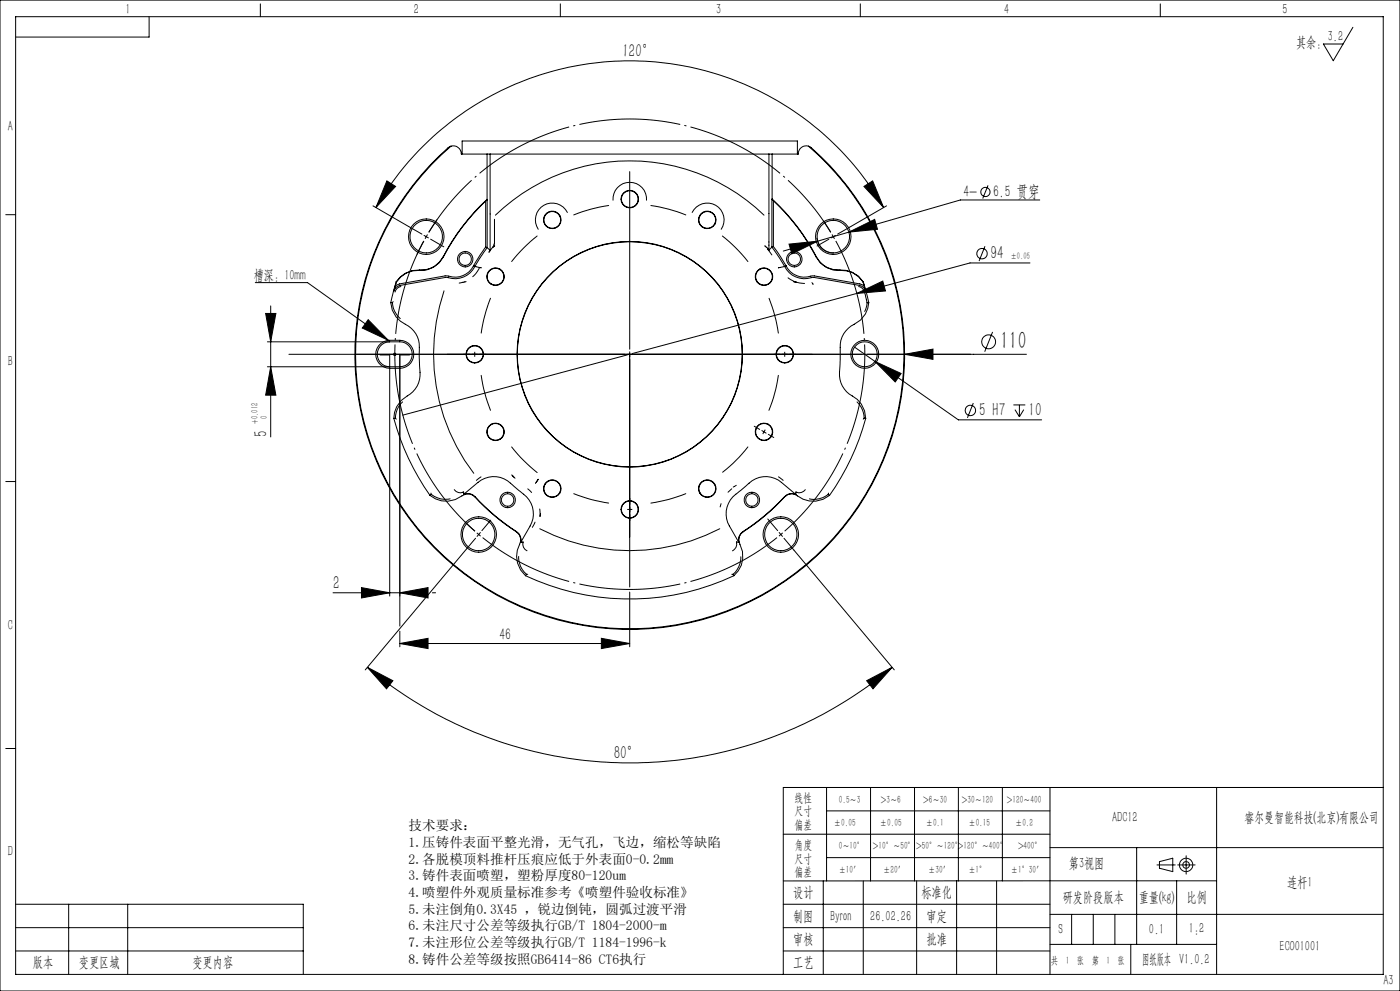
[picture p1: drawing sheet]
<svg xmlns="http://www.w3.org/2000/svg" width="420mm" height="297mm" viewBox="0 0 420 297" stroke-linecap="round" stroke-linejoin="round" font-family="sans-serif">
<g fill="none" stroke="#000" stroke-width=".3">
<path d="M0 0h420v297h-420zM4.7 5h410.3v287h-410.3zM44.7 5v6.1h-40M78.1 1.2v3.8M168.1 1.2v3.8M258.1 1.2v3.8M348.1 1.2v3.8M405.9 8.2l-5.9 10-3-5h5.9M116.1 54.2l2.6 1.7-5.9 6.3zM135.3 43.8a2.44 2.44 0 0 1 3.1 2.4h101.1a2.38 2.38 0 0 1 3-2.4M135.3 43.8l-.9 .5M135.3 43.8a82.3 82.3 0 0 0-6 119.1 82.3 82.3 0 0 0 119.2 0 82.3 82.3 0 0 0-6-119.1"/>
<path d="M138.6 46.2v-3.9h100.6v3.9M146.1 59.8a63.1 63.1 0 0 0-13.2 17.2 7.3 7.3 0 0 1-7 3.9 7.9 7.9 0 0 0-7 3.6M146.1 59.8l.1 .1M146.1 46.2v13.6M146.2 59.9l-.5 .4M146.2 59.9v14.3M147 46.2v28.9M188.9 51.4v53.3M230.7 46.2v28.8M231.6 59.8l.4 .3M231.6 59.8v14.2M231.6 59.7a62.3 62.3 0 0 1 13.3 17.3 7.3 7.3 0 0 0 7.1 3.9 7.7 7.7 0 0 1 7 3.6"/>
<path d="M231.6 59.7v.1M231.6 46.2v13.5M242.5 43.8l.5 .2a82.5 82.5 0 0 1 5.6 119 82.5 82.5 0 0 1-119.1 .3 82.5 82.5 0 0 1 4.9-119M259.2 55.9l2.6-1.7 3.3 8zM296.4 55.6l-1.6 3.9M311.9 59.9h-23.8l-53.1 15.3M1.7 64.3h3M111.9 61.7l14.7 8.5M112.8 62.2a87.9 87.9 0 0 1 152.3 0M127.1 72.2l-2 4.1M127.2 70.6l.7 .3M127.9 70.9l-.4 .7"/>
<path d="M127.9 70.9l.6 .4M128.2 70.3l-.3 .6M129.2 71.7l3.9 2.3M131.1 65.8l-2.5 3.8M142.1 79.7a6.4 6.4 0 0 1-8.1 3l-14.1 2.4-1.3 .6M142.1 79.6v.1M142.1 79.6l.4 .3M142.1 79.7l.4 .2M142.5 79.9a6.7 6.7 0 0 1-8.4 3.2l-14.1 2.4a2.35 2.35 0 0 0-1.8 1.7l.4-1.5M142.5 79.9h.1M142.5 79.9l1.9 .4M145.7 60.3a63.3 63.3 0 0 0-12.7 16.7 7.4 7.4 0 0 1-7.1 4 7.5 7.5 0 0 0-6.9 3.5"/>
<path d="M145.7 74l-3.6 5.6M145.7 60.3v13.7M145.7 74l.5 .2M146.2 74.2l.8 .9M146.2 74.2l-3.7 5.7M148.2 73.1l-.4 .9-1.1 1.6 .3-.5M148.3 65.7v7.5M148.4 73.7l-.4 .4M148.6 64.5a58 58 0 0 1 80.6 0M161.1 70.7a45.3 45.3 0 0 0-7.6 7.7M170.2 63.7a5.1 5.1 0 0 0-7.1-2.2 5.1 5.1 0 0 0-1.6 7.2M182.6 61.6a44.8 44.8 0 0 0-10.5 2.8"/>
<path d="M183.9 60a5 5 0 0 1 5-5.4 5 5 0 0 1 5.1 5.4M195.3 61.6a44.8 44.8 0 0 1 10.4 2.8M207.6 63.7a5 5 0 0 1 7.1-2.2 5 5 0 0 1 1.7 7.2M216.7 70.7a45.3 45.3 0 0 1 7.7 7.7M229.4 73.7l.4 .4M230 74l.7 1M230.2 74.6l1.4 1.8M231.6 74l-.9 1M231.6 74l3.8 5.9M232 60.1a63.5 63.5 0 0 1 12.9 16.9 7.4 7.4 0 0 0 7.1 4 7.5 7.5 0 0 1 6.9 3.5M232 73.9l3.8 5.7M232 60.1v13.8"/>
<path d="M232 73.9l-.4 .1M235.4 79.9l-1.9 .4M235.4 79.9a6.7 6.7 0 0 0 8.4 3.2l14.1 2.4a2.35 2.35 0 0 1 1.8 1.7l-.4-1.5M235.8 79.7a6.3 6.3 0 0 0 8 3l14.2 2.4 1.3 .6M235.8 79.6v.1M235.8 79.7l-.4 .2M236.7 73.2l8.6-.9-7.7 3.8zM245.1 71.3a4.9 4.9 0 0 0 4.9 4.5M247 66.2l2.2 3.4M248.7 71.7l-3.6 2M249.6 70.3l.4 .6M250 70.9l.4 .7"/>
<path d="M250 70.9l-.7 .4M250.6 70.6l-.6 .3M254.7 69.6l7.7-3.8 .8 2.9zM266 61.7l-14.7 8.5M295.5 73.8l-1.8 4.4M309 78.8h-18l-101.3 27.2M76.6 84.7h15.7l24.2 17.3M79.7 93.9h3.1l-1.6 8.5zM81.2 91.7v39.2M110.5 95.8l6 6.2-7.8-3.7zM117.2 90.7a8.1 8.1 0 0 0 5.3 7 8 8 0 0 1 3.3 8.3l.1 3.7a7.9 7.9 0 0 1-3.7 9 7.7 7.7 0 0 0-4.1 6.7M117.2 90.7h.5"/>
<path d="M117.7 90.7a6.8 6.8 0 0 0 2.4 4.8M118 90.4l-.3 .3M118.9 84.5l-1.7 6.2M118.9 84.5h.1M119 84.5l-.4 1.2M120.3 85.9a2.21 2.21 0 0 0-1.8 1.6M133.2 87.2a58.9 58.9 0 0 0 8.9 54.6M139.8 84.4l-2 .4M143.9 80.1l-1.2 1.9-.9 .9M147.1 89.4a47.6 47.6 0 0 0-2.7 10.4M230.7 89.4a47.6 47.6 0 0 1 2.8 10.4M236.4 83.3l2.6 1.3"/>
<path d="M238 84.4l1 .2M239 84.6l2.4 .3M243.6 84.7l.3 .5M243.9 85.1v.1M257 87.9l7.8-3.7 .8 3zM257.6 85.9a3.4 3.4 0 0 1 2.1 3.1l.4 1.7M258.9 84.5l.4 1.2M259 84.5l1.6 6.2M259 84.5h-.1M260.1 90.7l-.7 2.6M260.6 90.7a8 8 0 0 1-5.3 7 7.6 7.6 0 0 0-3.2 7.3l-.1 4.7a7.9 7.9 0 0 0 3.7 9 7.6 7.6 0 0 1 4 6.7M260.6 90.7h-.5"/>
<path d="M297.8 99.5l-2.4 5.9M80.2 102.4h39.7a3.7 3.7 0 0 1 3.8 3.8 3.7 3.7 0 0 1-3.8 3.7h-39.7M81.2 109.9l1.6 8.5h-3.1zM86.7 106.2h221.2M114.3 102.9a8.6 8.6 0 0 1 8.3 0 4.2 4.2 0 0 1 1.3 4.7 4.2 4.2 0 0 1-4 2.8 6.4 6.4 0 0 1-6.3-1.6 4.2 4.2 0 0 1 .7-5.9zM116.9 102.4a3.7 3.7 0 0 0-3.7 3.8 3.7 3.7 0 0 0 3.7 3.7M116.9 106.2v72.4M118.1 105.8l.7 .7M118.4 105.7v1M118.8 105.8l-.7 .7M119.9 106.2v81.4M142.4 105.4v1.5"/>
<path d="M144.4 112.5a47.2 47.2 0 0 0 2.7 10.5M188.2 106.4l-67.4 18M188.9 105.4v70.5M233.5 112.5a44.8 44.8 0 0 1-2.8 10.5M235.4 105.4v1.5M256.4 104l6.1 4.3M262.5 108.3l7.8 3.6-1.7 2.6zM262.5 108.3l25 17.5h25M271.4 106.2l8.5-1.6v3.1zM118.1 125.4a73.1 73.1 0 0 0 10.9 23.1M118.6 125.3l-.5 .1M118.6 125.3l.3 .3"/>
<path d="M120.8 120.4a6.8 6.8 0 0 0-2.2 4.9M153.5 133.9a47.4 47.4 0 0 0 7.6 7.7M224.4 133.9a44.5 44.5 0 0 1-7.6 7.6M226.3 127.7l1.6 1M228.6 129l1.2 .8M229.6 128.8l-.8 1.3M230.5 130.2l1.6 .9M257.1 120.5a6.8 6.8 0 0 1 2.2 4.8M259.3 125.3l.4 .1M259.3 125.3l-.3 .3M259.7 125.4a73.1 73.1 0 0 1-10.9 23.1M292 120.8l-1.8 4.4"/>
<path d="M304 121.4h3.6M304.5 122.8l1.3 2.1M305.8 121.4v3.5M307.1 122.8l-1.3 2.1M1.7 144.3h3M129 148.5a7.6 7.6 0 0 0 9.6 .1 2.93 2.93 0 0 1 3.9 .3 63.2 63.2 0 0 0 12.4 10.5 2.88 2.88 0 0 1 1 3.7 7.6 7.6 0 0 0 1.8 9.4M129.3 147.8l.1 .4M129.4 148.2a6.7 6.7 0 0 0 5.6 1.3M129.4 148.2l-.4 .3M136.3 146.8a2.69 2.69 0 0 0 2.8 .7v.7M139.1 148.2a2.93 2.93 0 0 1 3.4 .7 70.5 70.5 0 0 0 13.1 11l.7 1.7-.1 1M139.1 148.2l4.3-3.6a7.6 7.6 0 0 1 10.7 1.1l1.5 1.2a8 8 0 0 1 3.9 9.7l-3.3 6"/>
<path d="M139.5 156.4l3 2.8M143.1 159.7l.5 .5M144.1 159.6l-.5 .6M144.3 142.9l-1.4 1.1M147.2 155.9l-2.6 3.1M153.5 142.3l1 1M153.7 142.5l.5 .5M158.3 146.5l1.2 1.1M160.5 156.5l-.8 1.5M160.9 144.6l.6-1-.9 1.3M161.9 152.5l.1 2.3 .2-.8M161.9 158.5a58.9 58.9 0 0 0 54 0"/>
<path d="M172.1 148a44.8 44.8 0 0 0 10.5 2.8M188.2 152.7h1.5M205.7 148a44.8 44.8 0 0 1-10.4 2.8M216.3 151l-.3 .9M219.5 146.5l-1.1 1M220.9 145.4l-.9 .6M230.3 155.5l3 3.5M233.5 142.9l1.4 1.1M233.8 159.6l.4 .6M234.8 159.7l-.6 .5M238.8 148.2a2.85 2.85 0 0 0-3.5 .7 73.7 73.7 0 0 1-13.1 11l-.7 1.7 .2 1M238.8 148.2l-4.4-3.6a7.5 7.5 0 0 0-10.6 1.1l-1.5 1.2a8.5 8.5 0 0 0-4.5 7.4l.5 2.3 3.4 6"/>
<path d="M241.6 146.8a2.54 2.54 0 0 1-2.8 .7v.7M248.5 148.2a6.9 6.9 0 0 1-5.7 1.3M248.5 148.2l.3 .3M248.5 147.8v.4M248.8 148.5a8.1 8.1 0 0 1-10.4-.3l-.9-.2-1.1 .2-1 .7a72.6 72.6 0 0 1-13.2 11.1l-.4 .8-.1 1.2 .3 1.1a7.7 7.7 0 0 1-1.8 9.4M99.9 177.7h28.3M108.4 176.1l8.5 1.6-8.5 1.5zM119.9 177.7l8.5-1.6v3.1zM129.7 177.7h1M142.7 161.3l-33.1 39.5M143.6 160.2l.6 .5M143.6 160.2l-.5 .6"/>
<path d="M155.6 166.8v.3a6.8 6.8 0 0 0 2.3 5M156.2 162.6l.7-.2a2.24 2.24 0 0 0 1.2 2.7M157.7 172.5a73.5 73.5 0 0 0 62.5 0M157.9 172.1l.1 .1M157.9 172.1l-.2 .4M158.3 172.1l-.3 .1M188.9 177.4v16.4M219.5 172.1l.4 .1M219.9 172.1l.3 .4M219.9 172.1v.1M221.7 162.6l-.8-.2a2.27 2.27 0 0 1-1.1 2.7h-.1M222.2 166.9a6.8 6.8 0 0 1-2.3 5.2"/>
<path d="M234.2 160.2l-.5 .5M234.2 160.2l.5 .6M235.2 161.3l33.1 39.5M110.2 200l7.7 4-1.9 2.4zM110.2 200a122.5 122.5 0 0 0 157.5 0M119.9 192.9l8.5-1.6v3.1zM119.9 189.2v4.6M119.9 192.9h69M180.4 191.3l8.5 1.6-8.5 1.5zM260 204l7.7-4-5.8 6.4zM1.7 224.3h3M248 236v28"/>
<path d="M261.2 236v28M274.4 236v28M287.5 236v28M300.7 236v28M315 236v56M365 236v56M415 236h-180v56M235 250h80M248 257h67M248 243h67M315 254h100M341 254v29"/>
<path d="M4.7 278h86.3M4.7 271h86.3v21M20.6 271v21M38.3 271v21M235 278h80M235 271h80M247 264v28M259 264v28M275 264v28M287 264v28M299 264v28M315 274h100"/>
<path d="M321.5 274v9M328 274v9M334.5 274v9M353 264v19M365 264h-130M4.7 285h86.3M235 285h80M315 283h50M339.2 283v9"/>
<circle cx="188.9" cy="59.7" r="2.62"/>
<circle cx="188.9" cy="59.7" r="2.52"/>
<circle cx="295.6" cy="57.5" r="1.38"/>
<circle cx="127.9" cy="70.9" r="4.9"/>
<circle cx="127.9" cy="70.9" r="5.3"/>
<circle cx="139.6" cy="77.7" r="1.88"/>
<circle cx="139.6" cy="77.7" r="2.33"/>
<circle cx="165.7" cy="65.9" r="2.53"/>
<circle cx="165.7" cy="65.9" r="2.64"/>
<circle cx="212.2" cy="65.9" r="2.62"/>
<circle cx="212.2" cy="65.9" r="2.51"/>
<circle cx="238.3" cy="77.7" r="2.33"/>
<circle cx="238.3" cy="77.7" r="1.88"/>
<circle cx="250" cy="70.9" r="4.9"/>
<circle cx="250" cy="70.9" r="5.3"/>
<circle cx="294.6" cy="76" r="1.55"/>
<circle cx="148.7" cy="82.9" r="2.53"/>
<circle cx="148.7" cy="82.9" r="2.62"/>
<circle cx="229.2" cy="82.9" r="2.52"/>
<circle cx="229.2" cy="82.9" r="2.62"/>
<circle cx="142.4" cy="106.2" r="2.52"/>
<circle cx="142.4" cy="106.2" r="2.62"/>
<circle cx="188.9" cy="106.2" r="33.8"/>
<circle cx="188.9" cy="106.2" r="33.7"/>
<circle cx="235.4" cy="106.2" r="2.64"/>
<circle cx="235.4" cy="106.2" r="2.52"/>
<circle cx="259.4" cy="106.2" r="4.2"/>
<circle cx="259.4" cy="106.2" r="3.7"/>
<circle cx="296.6" cy="102.4" r="2.07"/>
<circle cx="148.7" cy="129.4" r="2.52"/>
<circle cx="148.7" cy="129.4" r="2.61"/>
<circle cx="229.2" cy="129.4" r="2.53"/>
<circle cx="229.2" cy="129.4" r="2.62"/>
<circle cx="291.1" cy="123" r="1.56"/>
<circle cx="152.3" cy="149.8" r="1.88"/>
<circle cx="152.3" cy="149.8" r="2.33"/>
<circle cx="165.7" cy="146.4" r="2.52"/>
<circle cx="165.7" cy="146.4" r="2.63"/>
<circle cx="188.9" cy="152.7" r="2.52"/>
<circle cx="188.9" cy="152.7" r="2.62"/>
<circle cx="212.2" cy="146.4" r="2.51"/>
<circle cx="212.2" cy="146.4" r="2.62"/>
<circle cx="225.6" cy="149.8" r="1.88"/>
<circle cx="225.6" cy="149.8" r="2.33"/>
<circle cx="143.6" cy="160.2" r="5.3"/>
<circle cx="143.6" cy="160.2" r="4.9"/>
<circle cx="234.2" cy="160.2" r="5.3"/>
<circle cx="234.2" cy="160.2" r="4.9"/>
</g>
<path d="M127.2 72.2a70.5 70.5 0 0 0 15.3 87M235.4 159.2a70.5 70.5 0 0 0 15.3-87M144.8 161.1a70.5 70.5 0 0 0 88.3 0" fill="none" stroke="#000" stroke-width=".3" stroke-dasharray="30.5 1.3 .6 1.3" stroke-dashoffset="1.2" stroke-linecap="butt"/>
<path d="M249.2 69.6a70.5 70.5 0 0 0-120.5 0" fill="none" stroke="#000" stroke-width=".3" stroke-dasharray="30.5 1.3 .6 1.3" stroke-dashoffset="10.2" stroke-linecap="butt"/>
<g fill="none" stroke="#0a0605" stroke-width=".3">
<path d="M347.1 259.2h5.5M347.8 258.2l4-1v4l-4-1zM353.3 259.2h5.2M355.8 256.5v5.5"/>
<circle cx="355.8" cy="259.2" r="1"/>
<circle cx="355.8" cy="259.2" r="2"/>
</g>
<path d="M122.9 106.4h-9" fill="none" stroke="#000" stroke-width=".3" stroke-dasharray="30.5 1.3 .6 1.3" stroke-dashoffset="27.6" stroke-linecap="butt"/>
<g fill="#000">
<path d="M257 87.9l7.8-3.7 .8 3zM110.5 95.8l6 6.2-7.8-3.7zM271.4 106.2l8.5-1.6v3.1z"/>
<path d="M236.7 73.2l.9 2.9 7.7-3.8zM254.7 69.6l8.5-.9-.8-2.9z"/>
<path d="M259.2 55.9l2.6-1.7 3.3 8zM116.1 54.2l2.6 1.7-5.9 6.3z"/>
<path d="M79.7 93.9h3.1l-1.6 8.5zM81.2 109.9l1.6 8.5h-3.1z"/>
<path d="M262.5 108.3l6.1 6.2 1.7-2.6zM108.4 176.1l8.5 1.6-8.5 1.5zM119.9 177.7l8.5-1.6v3.1z"/>
<path d="M110.2 200l7.7 4-1.9 2.4zM260 204l7.7-4-5.8 6.4z"/>
<path d="M119.9 192.9l8.5-1.6v3.1zM180.4 191.3l8.5 1.6-8.5 1.5z"/>
</g>
<text font-size="7.5" x="300" y="104.7">110</text>
<g font-size="5.6">
<text x="186.6" y="17" transform="rotate(2 186.6 17)">120°</text>
<text x="297.2" y="77.7">94</text>
<text x="293.7" y="124.7">5 H7</text>
<text x="308.6" y="124.7">10</text>
<text x="80.1" y="130.9" transform="rotate(-90 80.1 130.9)">5</text>
<text x="99.9" y="176.5">2</text>
<text x="184.1" y="227.5">80°</text>
</g>
<g font-size="5">
<text x="289" y="59">4-</text>
<text x="297.9" y="59">6.5 贯穿</text>
<text x="149.8" y="191.8">46</text>
</g>
<g font-size="4.4">
<text x="37.7" y="4.1">1</text>
<text x="124.2" y="4.1">2</text>
<text x="214.9" y="4.1">3</text>
<text x="301.2" y="4.1">4</text>
<text x="384.7" y="4.1">5</text>
<text x="388.8" y="14.1">其余：</text>
<text x="398.3" y="12.3">3.2</text>
<text x="2.3" y="39.3">A</text>
<text x="76.1" y="83.8">槽深：10mm</text>
<text x="2.3" y="109.6">B</text>
<text x="2.3" y="188.9">C</text>
<text x="333.7" y="246.3">ADC12</text>
<text x="2.3" y="256.5">D</text>
<text x="320.6" y="260.1">第3视图</text>
<text x="237.9" y="268.9">设计</text>
<text x="276.4" y="268.9">标准化</text>
<text x="386.2" y="265.9">连杆1</text>
<text x="237.9" y="275.9">制图</text>
<text x="249.1" y="275.9">Byron</text>
<text x="261.1" y="275.9">26.02.26</text>
<text x="277.9" y="275.9">审定</text>
<text x="318.8" y="270.4">研发阶段版本</text>
<text x="341.6" y="270.4">重量(kg)</text>
<text x="355.9" y="270.4">比例</text>
<text x="317.6" y="279.9">S</text>
<text x="344.7" y="279.9">0.1</text>
<text x="356.7" y="279.6">1:2</text>
<text x="237.9" y="282.9">审核</text>
<text x="277.9" y="282.9">批准</text>
<text x="383.9" y="284.9">ECO01001</text>
<text x="9.9" y="289.9">版本</text>
<text x="23.7" y="289.9">变更区域</text>
<text x="57.7" y="289.9">变更内容</text>
<text x="237.9" y="289.9">工艺</text>
<text x="342.6" y="288.9">图纸版本 V1.0.2</text>
<text x="415" y="295.2">A3</text>
</g>
<text font-size="4.2" x="373.4" y="246.3">睿尔曼智能科技(北京)有限公司</text>
<g font-size="4.1">
<text x="122.6" y="248.8">技术要求：</text>
<text x="122.6" y="253.8">1.压铸件表面平整光滑，无气孔，飞边，缩松等缺陷</text>
<text x="122.6" y="258.8">2.各脱模顶料推杆压痕应低于外表面0-0.2mm</text>
<text x="122.6" y="263.8">3.铸件表面喷塑，塑粉厚度80-120um</text>
<text x="122.6" y="268.8">4.喷塑件外观质量标准参考《喷塑件验收标准》</text>
<text x="122.6" y="273.8">5.未注倒角0.3X45 ，锐边倒钝，圆弧过渡平滑</text>
<text x="122.6" y="278.8">6.未注尺寸公差等级执行GB/T 1804-2000-m</text>
<text x="122.6" y="283.8">7.未注形位公差等级执行GB/T 1184-1996-k</text>
<text x="122.6" y="288.8">8.铸件公差等级按照GB6414-86 CT6执行</text>
</g>
<g font-size="3.8">
<text x="238.4" y="240.3">线性</text>
<text x="238.4" y="244.3">尺寸</text>
<text x="238.4" y="248.3">偏差</text>
<text x="238.4" y="254.6">角度</text>
<text x="238.4" y="258.6">尺寸</text>
<text x="238.4" y="262.6">偏差</text>
</g>
<text font-size="3.2" x="315.3" y="288.9">共 1 张 第 1 张</text>
<g font-size="3.1">
<text x="251.6" y="240.8">0.5～3</text>
<text x="264.2" y="240.8">&gt;3～6</text>
<text x="277" y="240.8">&gt;6～30</text>
<text x="288.6" y="240.8">&gt;30～120</text>
<text x="302" y="240.8">&gt;120～400</text>
<text x="250.1" y="247.6">±0.05</text>
<text x="264" y="247.6">±0.05</text>
<text x="277.7" y="247.6">±0.1</text>
<text x="290.5" y="247.6">±0.15</text>
<text x="304.5" y="247.6">±0.2</text>
<text x="251.6" y="254.6">0～10°</text>
<text x="261.9" y="254.6">&gt;10°～50°</text>
<text x="274.9" y="254.6">&gt;50°～120°</text>
<text x="287.4" y="254.6">&gt;120°～400°</text>
<text x="305.4" y="254.6">&gt;400°</text>
<text x="251.6" y="261.6">±10′</text>
<text x="265" y="261.6">±20′</text>
<text x="278.5" y="261.6">±30′</text>
<text x="290.5" y="261.6">±1°</text>
<text x="303.2" y="261.6">±1°30′</text>
</g>
<g font-size="2.8">
<text x="303.1" y="77.7">±0.05</text>
<text x="80.1" y="125.6" transform="rotate(-90 80.1 125.6)">0</text>
<text x="77.3" y="127" transform="rotate(-90 77.3 127)">+0.012</text>
</g>
</svg>
